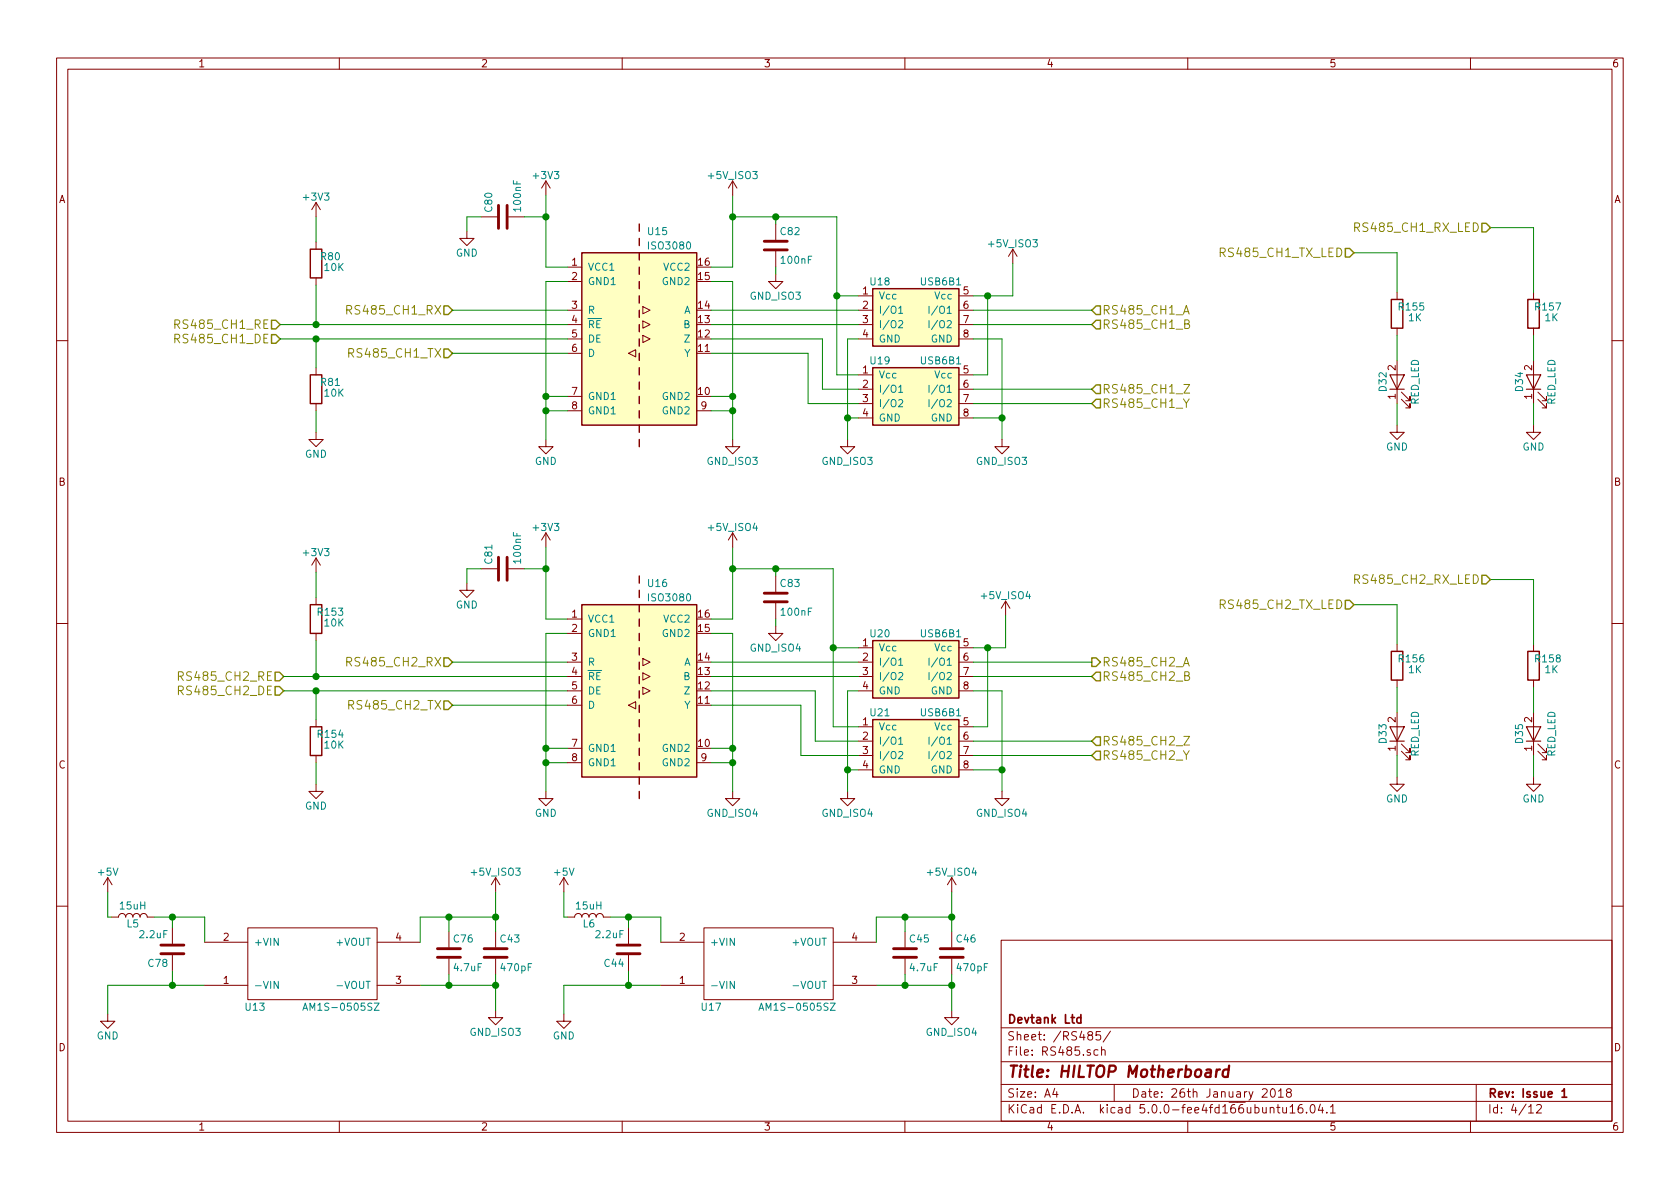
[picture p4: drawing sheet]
<svg xmlns="http://www.w3.org/2000/svg" width="297mm" height="210mm" viewBox="0 0 297 210" stroke-linecap="round" stroke-linejoin="round" font-family="sans-serif">
<g fill="none" stroke="#840000" stroke-width=".18">
<path d="M10 10.3h277v189.9h-277zM12 12.2h273v186.1h-273zM60 10.3v1.9M110 10.3v1.9M160 10.3v1.9M210 10.3v1.9M260 10.3v1.9M55.9 35.8v2.5M55.9 35.8l-.8 1.3M55.9 35.8l.7 1.3M85.1 38.3h2.8M89.9 38.3h2.8"/>
<path d="M96.5 32l-.7 1.3M96.5 32v2.5M96.5 32l.8 1.3M129.5 32l-.7 1.3M129.5 32v2.5M129.5 32l.8 1.3M137.2 39.6v2.8M55.9 42.8v1.3M55.9 49.1v1.3M82.5 40.9v1.3h1.3l-1.3 1.2-1.2-1.2h1.2M100.3 47.2h2.6M100.3 49.8h2.6"/>
<path d="M100.3 54.9h2.6M100.3 57.4h2.6M100.3 59.9h2.6M113.7 59.3l1.2 .6-1.2 .7zM113.7 56.8l1.2 .6-1.2 .6zM113.7 54.2l1.2 .7-1.2 .6zM137.2 48.5v1.3h1.2l-1.2 1.2-1.3-1.2h1.3M137.2 44.4v2.8M151.8 54.9h2.5M151.8 57.4h2.5M151.8 59.9h2.5M151.8 52.3h2.5"/>
<path d="M169.5 54.9h2.6M169.5 57.4h2.6M169.5 59.9h2.6M169.5 52.3h2.6M179.1 44.1l-.8 1.2M179.1 44.1v2.5M179.1 44.1l.7 1.2M247 51.7v1.3M247 58v1.3M271.1 51.7v1.3M271.1 58v1.3M10 60.2h2"/>
<path d="M55.9 76.4v1.3h1.2l-1.2 1.3-1.3-1.3h1.3M55.9 65v1.3M55.9 71.4v1.2M96.5 77.7v1.3h1.3l-1.3 1.3-1.3-1.3h1.3M100.3 62.5h2.6M100.3 70.1h2.6M100.3 72.6h2.6M111.1 62.5l1.3-.7v1.3zM123.2 72.6h2.5M129.5 77.7v1.3h1.3l-1.3 1.3-1.2-1.3h1.2M149.9 77.7v1.3h1.2l-1.2 1.3-1.3-1.3h1.3M151.8 66.3h2.5"/>
<path d="M151.8 68.8h2.5M151.8 71.4h2.5M151.8 73.9h2.5M169.5 66.3h2.6M169.5 68.8h2.6M169.5 71.4h2.6M169.5 73.9h2.6M177.2 77.7v1.3h1.2l-1.2 1.3-1.3-1.3h1.3M247 75.2v1.2h1.3l-1.3 1.3-1.3-1.3h1.3M247 63.7v7.7M247.8 70.6l1.5 1.5v-.7v.7h-.8M247.8 69.3l1.5 1.6v-.8v.8h-.8"/>
<path d="M271.1 75.2v1.2h1.3l-1.3 1.3-1.2-1.3h1.2M271.1 63.7v7.7M271.9 70.6l1.5 1.5v-.7v.7h-.7M271.9 69.3l1.5 1.6v-.8v.8h-.7M285 60.2h2M55.9 98.7v2.5M55.9 98.7l-.8 1.2M55.9 98.7l.7 1.2M96.5 94.2v2.6M96.5 94.2l-.7 1.3M96.5 94.2l.8 1.3M129.5 94.2v2.6"/>
<path d="M129.5 94.2l-.7 1.3M129.5 94.2l.8 1.3M10 110.3h2M55.9 105.7v1.2M55.9 112v1.3M82.5 103.1v1.3h1.3l-1.3 1.3-1.2-1.3h1.2M85.1 100.6h2.8M89.9 100.6h2.8M100.3 109.5h2.6M100.3 112h2.6M100.3 117.1h2.6M100.3 119.6h2.6"/>
<path d="M113.7 119l1.2 .6-1.2 .7zM113.7 116.5l1.2 .6-1.2 .6zM137.2 110.7v1.3h1.2l-1.2 1.3-1.3-1.3h1.3M137.2 101.8v2.8M137.2 106.7v2.8M151.8 117.1h2.5M151.8 119.6h2.5M151.8 114.5h2.5M169.5 117.1h2.6M169.5 119.6h2.6M169.5 114.5h2.6M177.8 106.3l-.8 1.3"/>
<path d="M177.8 106.3v2.5M177.8 106.3l.8 1.3M247 113.9v1.3M271.1 113.9v1.3M285 110.3h2M55.9 138.7v1.2h1.2l-1.2 1.3-1.3-1.3h1.3M55.9 127.2v1.3M55.9 133.6v1.3M96.5 139.9v1.3h1.3l-1.3 1.3-1.3-1.3h1.3M100.3 122.2h2.6M100.3 124.7h2.6M100.3 132.3h2.6"/>
<path d="M100.3 134.9h2.6M111.1 124.7l1.3-.6v1.2zM113.7 121.5l1.2 .7-1.2 .6zM123.2 134.9h2.5M129.5 139.9v1.3h1.3l-1.3 1.3-1.2-1.3h1.2M149.9 139.9v1.3h1.2l-1.2 1.3-1.3-1.3h1.3M151.8 122.2h2.5M151.8 128.5h2.5M151.8 131.1h2.5M151.8 133.6h2.5M151.8 136.1h2.5M169.5 122.2h2.6"/>
<path d="M169.5 128.5h2.6M169.5 131.1h2.6M169.5 133.6h2.6M169.5 136.1h2.6M177.2 139.9v1.3h1.2l-1.2 1.3-1.3-1.3h1.3M247 137.4v1.3h1.3l-1.3 1.2-1.3-1.2h1.3M247 120.3v1.2M247 126v7.6M247.8 132.8l1.5 1.6v-.8v.8h-.8M247.8 131.6l1.5 1.5v-.8v.8h-.8M271.1 137.4v1.3h1.3l-1.3 1.2-1.2-1.2h1.2M271.1 120.3v1.2"/>
<path d="M271.1 126v7.6M271.9 132.8l1.5 1.6v-.8v.8h-.7M271.9 131.6l1.5 1.5v-.8v.8h-.7M19 155.2l-.7 1.3M19 155.2v2.5M19 155.2l.8 1.3M87.6 155.2l-.7 1.3M87.6 155.2v2.5M87.6 155.2l.8 1.3M99.7 155.2l-.8 1.3M99.7 155.2v2.5M99.7 155.2l.8 1.3"/>
<path d="M168.3 155.2v2.5M168.3 155.2l-.8 1.3M168.3 155.2l.7 1.3M10 160.2h2M19 179.3v1.3h1.3l-1.3 1.3-1.2-1.3h1.2M19.7 162.2h1.3a.63 .63 0 0 1 .6-.7 .63 .63 0 0 1 .6 .7 .63 .63 0 0 1 .7-.7 .63 .63 0 0 1 .6 .7 .63 .63 0 0 1 .6-.7 .63 .63 0 0 1 .7 .7 .63 .63 0 0 1 .6-.7 .63 .63 0 0 1 .6 .7h1.3M30.5 164.1v2.8M30.5 168.9v2.8M36.2 174.2h7.6M36.2 166.6h7.6M43.8 164.1h22.9v12.7h-22.9zM66.7 174.2h7.6"/>
<path d="M66.7 166.6h7.6M79.4 164.7v2.8M79.4 169.5v2.8M87.6 178.7v1.3h1.3l-1.3 1.2-1.2-1.2h1.2M87.6 164.7v2.8M87.6 169.5v2.8M99.7 179.3v1.3h1.3l-1.3 1.3-1.3-1.3h1.3M100.3 162.2h1.3a.63 .63 0 0 1 .6-.7 .63 .63 0 0 1 .7 .7 .63 .63 0 0 1 .6-.7 .63 .63 0 0 1 .6 .7 .63 .63 0 0 1 .7-.7 .63 .63 0 0 1 .6 .7 .63 .63 0 0 1 .6-.7 .63 .63 0 0 1 .7 .7h1.2M111.1 164.1v2.8M111.1 168.9v2.8M116.8 174.2h7.7M116.8 166.6h7.7"/>
<path d="M124.5 164.1h22.8v12.7h-22.8zM147.3 174.2h7.6M147.3 166.6h7.6M160 164.7v2.8M160 169.5v2.8M168.3 178.7v1.3h1.2l-1.2 1.2-1.3-1.2h1.3M168.3 164.7v2.8M168.3 169.5v2.8M177 166.3h108v32h-108zM285 160.2h2M60 198.3v1.9M110 198.3v1.9"/>
<path d="M160 198.3v1.9M177 194.8h108M177 191.8h108M177 187.8h108M177 181.8h108M186.5 192.5l-.4 1h1M186.8 193v1M192.6 183.1l-.3-.3 .1-.2a.48 .48 0 0 1 .7-.1l.1 .2-.1 .3-.6 .1a.48 .48 0 0 0-.1 .7l.2 .1 .5-.1 .1-.4-.3-.3M194.1 185.7l-.4-.1-.3 .3 .1 .6 .2 .1 .4-.1M194.6 182.4h-.8v.7l.2-.1 .5 .1 .1 .2v.5l-.3 .1-.5-.1M194.8 185.7l.2-.1 .3 .1 .1 .9M194.8 185.1v1.5"/>
<path d="M196.3 182.3l-1.3 2M197 191.8v3M210 198.3v1.9M223.2 192.7l.2-.2h.3l.3 .2 .1 .3-1 1h1M224.6 196l.1-.1a.37 .37 0 0 1 .5 .1v.8M224.8 192.6l.2-.1a.8 .8 0 0 1 .5 .8 .8 .8 0 0 1-.5 .7 1 1 0 0 1-.2-1.4zM225.7 195.8h.6M226 195.3v1.3l.3 .2M226 193l.5-.5v1.5M226 194h.9M226.8 195.8v.8a.39 .39 0 0 0 .7 .1M227.5 195.8v1"/>
<path d="M227.8 193.2l-.3-.2v-.2l.3-.3h.2l.3 .3-.1 .2-.6 .2a.48 .48 0 0 0-.1 .7l.3 .1 .4-.1a.48 .48 0 0 0-.2-.7M228.1 195.8l.4-.5v1.5M228.1 196.8h.9M230.2 195.3a.59 .59 0 0 0-.7 .7l.1 .7 .2 .1 .5-.1 .1-.5-.2-.2-.4-.1-.3 .3M231 196.7v.1M231.8 195.5l.4-.2a.94 .94 0 0 1 0 1.5 .79 .79 0 0 1-.4-1.3zM233.5 195.2l-.4 1.1h.9M233.8 195.8v1M234.6 196.7v.1M235.2 195.8l.5-.5v1.5M235.2 196.8h.9M260 198.3v1.9"/>
<path d="M261 191.8v6.5M270.3 195.8l.4-.5v1.5M270.3 196.8h.8M271.7 195.5l.2-.2h.4l.2 .5-.9 1h.9"/>
</g>
<path d="M191.1 179.4v1.5M191.1 180l-.4-.1-.3 .3 .1 .6h.6M276.2 193l.4-.5v1.5M276.2 194h.8" fill="none" stroke="#840000" stroke-width=".3"/>
<path d="M215.1 189.1l-.1 1.3M215.7 189.1a.54 .54 0 0 0-.6 .4M217.2 189.2a.68 .68 0 0 0-1 .3v.8l.3 .1 .6-.1M217.3 188.4l-.2 2" fill="none" stroke="#840000" stroke-width=".41"/>
<g fill="none" stroke="#848400" stroke-width=".18">
<path d="M30.9 57.3h.7l.2-.2-.1-.4-.2-.1h-.6v1.5M30.9 59.9l.7-.1 .2-.2-.1-.4-.2-.1h-.6v1.5M61.3 54.8l.7-.1 .2-.2-.1-.4-.2-.1h-.6v1.5M209.2 55.5l.6-1.5 .5 1.5M209.4 55.1h.7M209.5 57.3l.6-.1 .2-.2-.2-.4h-.6v1.5h.6l.2-.3a.41 .41 0 0 0-.3-.5M215.7 44.6h.8l.1-.2v-.4l-.3-.1h-.6v1.5M239.5 40.2l.8-.1 .1-.2-.1-.4-.2-.1h-.6v1.5M61.7 62.4h.7l.1-.3v-.3l-.2-.2h-.6v1.6M209.2 70.5l.6 .8 .5-.8M209.3 68h1l-1 1.5h1M31.5 119.6l.8-.1 .1-.2-.1-.4-.2-.1h-.6v1.5"/>
<path d="M61.3 117h.7l.2-.2-.1-.4-.2-.1h-.6v1.5M209.2 117.8l.6-1.5 .5 1.5M209.4 117.3h.7M209.5 119.5l.6-.1 .2-.2-.2-.3-.6-.1v1.5h.6l.2-.3a.41 .41 0 0 0-.3-.5M215.7 106.9l.8-.1 .1-.2v-.4l-.3-.1h-.6v1.5M239.5 102.4h.8l.1-.2-.1-.4-.2-.2h-.6v1.6M31.5 122.1l.8-.1 .1-.2-.1-.3-.2-.2h-.6v1.6M61.7 124.7l.7-.1 .1-.2v-.4l-.2-.1h-.6v1.5M209.2 132.8l.6 .7 .5-.7M209.3 130.2h1l-1 1.5h1"/>
</g>
<g fill="none" stroke="#848400" stroke-width=".25">
<path d="M262 39.5h.8l.7 .8-.7 .7h-.8zM48 56.6h.8l.7 .8-.7 .8h-.8zM48 59.2h.8l.7 .7-.7 .8h-.8zM78.5 54.1h.7l.8 .8-.8 .7h-.7zM193.8 56.6h.8v1.6h-.8l-.8-.8zM193.8 54.1h.8v1.5h-.8l-.8-.7zM237.9 43.9h.7l.8 .8-.8 .8h-.7zM78.5 61.7h.7l.8 .8-.8 .7h-.7zM193.8 70.6h.8v1.5h-.8l-.8-.7zM193.8 68.1h.8v1.5h-.8l-.8-.8zM48.6 118.9h.8l.8 .7-.8 .8h-.8zM78.5 116.3h.7l.8 .8-.8 .8h-.7z"/>
<path d="M193 116.3h.8l.8 .8-.8 .8h-.8zM193.8 118.9h.8v1.5h-.8l-.8-.8zM237.9 106.2h.7l.8 .7-.8 .8h-.7zM262 101.7h.8l.7 .8-.7 .7h-.8zM48.6 121.4h.8l.8 .8-.8 .7h-.8zM78.5 123.9h.7l.8 .8-.8 .8h-.7zM193.8 132.8h.8v1.6h-.8l-.8-.8zM193.8 130.3h.8v1.5h-.8l-.8-.7z"/>
</g>
<g fill="none" stroke="#840000" stroke-width=".51">
<path d="M88.1 36.3v4.1M89.7 36.3v4.1M135.1 44.2h4.1M135.1 42.7h4.1M88.1 98.5v4.1M89.7 98.5v4.1M135.1 106.4h4.1M135.1 104.9h4.1M28.4 167.1h4.1M28.4 168.7h4.1M77.3 169.3h4.1M77.3 167.8h4.1"/>
<path d="M85.6 169.3h4.1M85.6 167.8h4.1M109.1 167.1h4.1M109.1 168.7h4.1M158 169.3h4.1M158 167.8h4.1M166.2 169.3h4.1M166.2 167.8h4.1"/>
</g>
<g fill="#ffffc2" stroke="#ffffc2" stroke-width=".18">
<path d="M102.9 44.7h20.3v30.5h-20.3z"/>
<path d="M102.9 106.9h20.3v30.5h-20.3z"/>
<path d="M154.3 51h15.2v10.2h-15.2z"/>
<path d="M154.3 65h15.2v10.2h-15.2z"/>
<path d="M154.3 113.3h15.2v10.1h-15.2z"/>
<path d="M154.3 127.2h15.2v10.2h-15.2z"/>
</g>
<g fill="none" stroke="#840000" stroke-width=".25">
<path d="M113 39.6v1.3M54.9 44.1h2v5h-2zM102.9 44.7h20.3v30.5h-20.3zM113 42.2v1.2M113 44.7v1.3M113 47.2v1.3M113 49.8v1.2M113 52.3v1.3M113 54.9v1.2M113 57.4v1.3M113 59.9v1.3M154.3 51h15.2v10.2h-15.2z"/>
<path d="M246 53h2v5h-2zM270.1 53h2.1v5h-2.1zM54.9 66.3h2v5.1h-2zM113 62.5v1.2M113 65v1.3M113 67.6v1.2M113 70.1v1.3M113 72.6v1.3M113 75.2v1.2M113 77.7v1.3M154.3 65h15.2v10.2h-15.2zM54.9 106.9h2v5.1h-2z"/>
<path d="M102.9 106.9h20.3v30.5h-20.3zM113 101.8v1.3M113 104.4v1.3M113 106.9v1.3M113 109.5v1.2M113 112v1.3M113 114.5v1.3M113 117.1v1.3M113 119.6v1.3M154.3 113.3h15.2v10.1h-15.2zM246 115.2h2v5.1h-2zM270.1 115.2h2.1v5.1h-2.1z"/>
<path d="M54.9 128.5h2v5.1h-2zM113 122.2v1.2M113 124.7v1.3M113 127.2v1.3M113 129.8v1.3M113 132.3v1.3M113 134.9v1.2M113 137.4v1.3M113 139.9v1.3M154.3 127.2h15.2v10.2h-15.2z"/>
</g>
<g fill="none" stroke="#008400" stroke-width=".18">
<path d="M55.9 38.3v4.5M85.1 38.3h-2.6v2.6M92.7 38.3h3.8M96.5 34.5v12.7h3.8M129.5 34.5v12.7h-3.8M129.5 38.3h18.5v28h3.8M137.2 38.3v1.3M49.5 57.4h50.8M49.5 59.9h50.8M55.9 50.4v7M55.9 59.9v5.1M80 54.9h20.3"/>
<path d="M100.3 49.8h-3.8v27.9M125.7 54.9h26.1M125.7 57.4h26.1M125.7 59.9h19.7v8.9h6.4M125.7 49.8h3.8v27.9M137.2 47.2v1.3M148 52.3h3.8M151.8 59.9h-1.9v17.8M172.1 54.9h20.9M172.1 57.4h20.9M172.1 59.9h5.1v17.8M174.6 52.3v14h-2.5"/>
<path d="M179.1 46.6v5.7h-7M239.4 44.7h7.6v7M247 59.3v4.4M263.5 40.3h7.6v11.4M271.1 59.3v4.4M55.9 72.6v3.8M80 62.5h20.3M96.5 72.6h3.8M96.5 70.1h3.8M125.7 62.5h17.2v8.9h8.9M125.7 72.6h3.8M125.7 70.1h3.8"/>
<path d="M149.9 73.9h1.9M172.1 68.8h20.9M172.1 71.4h20.9M172.1 73.9h5.1M247 71.4v3.8M271.1 71.4v3.8M96.5 96.8v12.7h3.8M129.5 96.8v12.7h-3.8M50.2 119.6h50.1M55.9 101.2v4.5M55.9 113.3v6.3M80 117.1h20.3"/>
<path d="M85.1 100.6h-2.6v2.5M92.7 100.6h3.8M100.3 112h-3.8v27.9M125.7 112h3.8v27.9M125.7 117.1h26.1M125.7 119.6h26.1M129.5 100.6h17.8v27.9h4.5M137.2 100.6v1.2M137.2 109.5v1.2M147.3 114.5h4.5M172.1 117.1h20.9M172.1 119.6h20.9"/>
<path d="M174.6 114.5v14h-2.5M177.8 108.8v5.7h-5.7M239.4 106.9h7.6v7M263.5 102.5h7.6v11.4M50.2 122.2h50.1M55.9 122.2v5M55.9 134.9v3.8M80 124.7h20.3M96.5 134.9h3.8M96.5 132.3h3.8M125.7 124.7h15.9v8.9h10.2M125.7 122.2h18.4v8.9h7.7"/>
<path d="M125.7 134.9h3.8M125.7 132.3h3.8M149.9 136.1h1.9M151.8 122.2h-1.9v17.7M172.1 122.2h5.1v17.7M172.1 131.1h20.9M172.1 133.6h20.9M172.1 136.1h5.1M247 121.5v4.5M247 133.6v3.8M271.1 121.5v4.5M271.1 133.6v3.8"/>
<path d="M19 157.7v4.5h.7M87.6 157.7v7M99.7 157.7v4.5h.6M168.3 157.7v7M27.3 162.2h8.9v4.4M30.5 162.2v1.9M30.5 171.7v2.5M36.2 174.2h-17.2v5.1M74.3 174.2h13.3M79.4 162.2v2.5M79.4 172.3v1.9M87.6 162.2h-13.3v4.4"/>
<path d="M87.6 172.3v6.4M107.9 162.2h8.9v4.4M111.1 162.2v1.9M111.1 171.7v2.5M116.8 174.2h-17.1v5.1M154.9 174.2h13.4M160 162.2v2.5M160 172.3v1.9M168.3 162.2h-13.4v4.4M168.3 172.3v6.4"/>
</g>
<g fill="#008400" stroke="#008400" stroke-width=".25">
<circle cx="129.5" cy="72.6" r=".51"/>
<circle cx="129.5" cy="38.3" r=".51"/>
<circle cx="96.5" cy="72.6" r=".51"/>
<circle cx="96.5" cy="38.3" r=".51"/>
<circle cx="129.5" cy="134.9" r=".51"/>
<circle cx="96.5" cy="134.9" r=".51"/>
<circle cx="96.5" cy="100.6" r=".51"/>
<circle cx="96.5" cy="70.1" r=".51"/>
<circle cx="129.5" cy="70.1" r=".51"/>
<circle cx="96.5" cy="132.3" r=".51"/>
<circle cx="129.5" cy="100.6" r=".51"/>
<circle cx="129.5" cy="132.3" r=".51"/>
<circle cx="148" cy="52.3" r=".51"/>
<circle cx="149.9" cy="73.9" r=".51"/>
<circle cx="174.6" cy="52.3" r=".51"/>
<circle cx="174.6" cy="114.5" r=".51"/>
<circle cx="149.9" cy="136.1" r=".51"/>
<circle cx="137.2" cy="38.3" r=".51"/>
<circle cx="137.2" cy="100.6" r=".51"/>
<circle cx="147.3" cy="114.5" r=".51"/>
<circle cx="30.5" cy="162.2" r=".51"/>
<circle cx="30.5" cy="174.2" r=".51"/>
<circle cx="79.4" cy="174.2" r=".51"/>
<circle cx="79.4" cy="162.2" r=".51"/>
<circle cx="87.6" cy="174.2" r=".51"/>
<circle cx="87.6" cy="162.2" r=".51"/>
<circle cx="111.1" cy="162.2" r=".51"/>
<circle cx="111.1" cy="174.2" r=".51"/>
<circle cx="160" cy="174.2" r=".51"/>
<circle cx="160" cy="162.2" r=".51"/>
<circle cx="168.3" cy="174.2" r=".51"/>
<circle cx="168.3" cy="162.2" r=".51"/>
<circle cx="55.9" cy="57.4" r=".51"/>
<circle cx="55.9" cy="59.9" r=".51"/>
<circle cx="55.9" cy="119.6" r=".51"/>
<circle cx="55.9" cy="122.2" r=".51"/>
<circle cx="177.2" cy="73.9" r=".51"/>
<circle cx="177.2" cy="136.1" r=".51"/>
</g>
<g fill="none" stroke="#008484" stroke-width=".18">
<path d="M158.9 54.5l.4-.4v1.3M158.9 56.8l.5-.1 .2 .3v.2l-.8 .8h.8M158.9 55.4h.7M164.3 54.1v1.3M164.3 56.7v1.3M165.8 54.1l-1.1 1.6M165.8 56.6l-1.1 1.7M166.2 56.9a.45 .45 0 0 1 .7 0 .88 .88 0 0 1-.2 1.1l-.4-.1a1.07 1.07 0 0 1-.1-1zM167.5 56.8l.4-.1 .2 .1 .1 .2-.1 .2-.7 .8h.8M158.9 68.5l.4-.4v1.3M158.9 70.8l.5-.1 .2 .3v.2l-.8 .7h.8M158.9 69.4h.7"/>
<path d="M164.3 68.1v1.3M164.3 70.7v1.2M165.8 68.1l-1.1 1.6M165.8 70.6l-1.1 1.6M166.2 70.8a.45 .45 0 0 1 .7 0 .88 .88 0 0 1-.2 1.1h-.4a1.07 1.07 0 0 1-.1-1.1zM167.5 70.8l.4-.1 .2 .1 .1 .2-.1 .2-.7 .7h.8M158.9 116.7l.4-.3v1.2M158.9 119l.5-.1 .2 .4v.2l-.8 .7h.8M158.9 117.6h.7M164.3 116.4v1.2M164.3 118.9v1.3M165.8 116.3l-1.1 1.7"/>
<path d="M165.8 118.9l-1.1 1.6M166.2 119.1a.45 .45 0 0 1 .7 0 .88 .88 0 0 1-.2 1.1l-.4-.1a1.07 1.07 0 0 1-.1-1zM167.5 119l.4-.1 .2 .1 .1 .3-.1 .2-.7 .7h.8M158.9 130.7l.4-.4v1.3M158.9 133l.5-.1 .2 .3v.2l-.8 .8h.8M158.9 131.6h.7M164.3 130.3v1.3M164.3 132.9v1.3M165.8 130.3l-1.1 1.6M165.8 132.8l-1.1 1.7M166.2 133.1a.45 .45 0 0 1 .7 0 .88 .88 0 0 1-.2 1.1l-.4-.1a1.07 1.07 0 0 1-.1-1zM167.5 133l.4-.1 .2 .1 .1 .2-.1 .2-.7 .8h.8"/>
<path d="M49.2 173.5v1.3l-.7-1.3v1.3M53.5 178.7l.5-1.3 .4 1.3M53.7 178.3h.6M59.6 174.3h1M66.2 177.4h.8l-.8 1.3h.8M129.8 173.5v1.3l-.7-1.3v1.3M134.2 178.7l.4-1.3 .4 1.3M134.3 178.3h.6M140.2 174.3h1M146.8 177.4h.9l-.9 1.3h.9"/>
</g>
<path d="M245.7 66.3h2.6l-1.3 2.5zM245.7 68.8h2.6M269.9 66.3h2.5l-1.3 2.5zM269.9 68.8h2.5M245.7 128.5h2.6l-1.3 2.6zM245.7 131.1h2.6M269.9 128.5h2.5l-1.3 2.6zM269.9 131.1h2.5" fill="none" stroke="#840000" stroke-width=".2"/>
<text font-size="2.8" fill="#840000" x="178" y="190.5">Title: HILTOP Motherboard</text>
<g font-size="2.1" fill="#848400">
<text x="240.3" y="41">RS485_CH1_RX_LED</text>
<text x="216.4" y="45.5">RS485_CH1_TX_LED</text>
<text x="31.7" y="58.2">RS485_CH1_RE</text>
<text x="62.2" y="55.6">RS485_CH1_RX</text>
<text x="194.8" y="58.2">RS485_CH1_B</text>
<text x="194.8" y="55.6">RS485_CH1_A</text>
<text x="31.7" y="60.7">RS485_CH1_DE</text>
<text x="62.4" y="63.2">RS485_CH1_TX</text>
<text x="194.8" y="69.6">RS485_CH1_Z</text>
<text x="194.8" y="72.1">RS485_CH1_Y</text>
<text x="216.4" y="107.7">RS485_CH2_TX_LED</text>
<text x="240.3" y="103.2">RS485_CH2_RX_LED</text>
<text x="62.2" y="117.9">RS485_CH2_RX</text>
<text x="194.8" y="117.9">RS485_CH2_A</text>
<text x="32.3" y="120.4">RS485_CH2_RE</text>
<text x="32.3" y="122.9">RS485_CH2_DE</text>
<text x="62.4" y="125.5">RS485_CH2_TX</text>
<text x="194.8" y="120.4">RS485_CH2_B</text>
<text x="194.8" y="131.8">RS485_CH2_Z</text>
<text x="194.8" y="134.4">RS485_CH2_Y</text>
</g>
<g font-size="2.1" fill="#840000">
<text x="178" y="184">Sheet: /RS485/</text>
<text x="178" y="181">Devtank Ltd</text>
<text x="178" y="186.7">File: RS485.sch</text>
<text x="178" y="196.9">KiCad E.D.A. kicad 5.0.0-fee4fd166ubuntu16.04.1</text>
<text x="178" y="194.1">Size: A4</text>
<text x="200" y="194.1">Date: 26th January 2018</text>
<text x="263" y="194.1">Rev: Issue 1</text>
<text x="263" y="196.9">Id: 4/12</text>
</g>
<g font-size="1.8" fill="#840000">
<text x="35" y="11.9">1</text>
<text x="85" y="11.9">2</text>
<text x="135" y="11.9">3</text>
<text x="185" y="11.9">4</text>
<text x="235" y="11.9">5</text>
<text x="285" y="11.9">6</text>
<text x="10.4" y="35.9">A</text>
<text x="285.4" y="35.9">A</text>
<text x="101.1" y="47">1</text>
<text x="123.5" y="47">16</text>
<text x="101.1" y="49.5">2</text>
<text x="123.5" y="49.5">15</text>
<text x="152.6" y="52.1">1</text>
<text x="170.3" y="52.1">5</text>
<text x="101.1" y="54.6">3</text>
<text x="101.1" y="57.1">4</text>
<text x="101.1" y="59.7">5</text>
<text x="123.5" y="59.7">12</text>
<text x="123.5" y="57.1">13</text>
<text x="123.5" y="54.6">14</text>
<text x="152.6" y="54.6">2</text>
<text x="152.6" y="57.1">3</text>
<text x="152.6" y="59.7">4</text>
<text x="170.3" y="54.6">6</text>
<text x="170.3" y="57.1">7</text>
<text x="170.3" y="59.7">8</text>
<text x="101.1" y="62.2">6</text>
<text x="123.5" y="62.2">11</text>
<text x="246.8" y="65.5" transform="rotate(-90 246.8 65.5)">2</text>
<text x="270.9" y="65.5" transform="rotate(-90 270.9 65.5)">2</text>
<text x="101.1" y="69.8">7</text>
<text x="123.5" y="69.8">10</text>
<text x="152.6" y="66">1</text>
<text x="152.6" y="68.6">2</text>
<text x="152.6" y="71.1">3</text>
<text x="170.3" y="66">5</text>
<text x="170.3" y="68.6">6</text>
<text x="170.3" y="71.1">7</text>
<text x="246.8" y="70.6" transform="rotate(-90 246.8 70.6)">1</text>
<text x="270.9" y="70.6" transform="rotate(-90 270.9 70.6)">1</text>
<text x="101.1" y="72.4">8</text>
<text x="124" y="72.4">9</text>
<text x="152.6" y="73.7">4</text>
<text x="170.3" y="73.7">8</text>
<text x="10.4" y="85.9">B</text>
<text x="285.4" y="85.9">B</text>
<text x="101.1" y="109.2">1</text>
<text x="101.1" y="111.8">2</text>
<text x="123.5" y="111.8">15</text>
<text x="123.5" y="109.2">16</text>
<text x="101.1" y="116.8">3</text>
<text x="101.1" y="119.4">4</text>
<text x="123.5" y="119.4">13</text>
<text x="123.5" y="116.8">14</text>
<text x="152.6" y="114.3">1</text>
<text x="152.6" y="116.8">2</text>
<text x="152.6" y="119.4">3</text>
<text x="170.3" y="114.3">5</text>
<text x="170.3" y="116.8">6</text>
<text x="170.3" y="119.4">7</text>
<text x="101.1" y="121.9">5</text>
<text x="101.1" y="124.5">6</text>
<text x="123.5" y="124.5">11</text>
<text x="123.5" y="121.9">12</text>
<text x="152.6" y="121.9">4</text>
<text x="170.3" y="121.9">8</text>
<text x="152.6" y="128.3">1</text>
<text x="152.6" y="130.8">2</text>
<text x="170.3" y="128.3">5</text>
<text x="170.3" y="130.8">6</text>
<text x="246.8" y="127.7" transform="rotate(-90 246.8 127.7)">2</text>
<text x="270.9" y="127.7" transform="rotate(-90 270.9 127.7)">2</text>
<text x="10.4" y="135.9">C</text>
<text x="101.1" y="132.1">7</text>
<text x="101.1" y="134.6">8</text>
<text x="123.5" y="132.1">10</text>
<text x="124" y="134.6">9</text>
<text x="152.6" y="133.3">3</text>
<text x="152.6" y="135.9">4</text>
<text x="170.3" y="133.3">7</text>
<text x="170.3" y="135.9">8</text>
<text x="246.8" y="132.8" transform="rotate(-90 246.8 132.8)">1</text>
<text x="270.9" y="132.8" transform="rotate(-90 270.9 132.8)">1</text>
<text x="285.4" y="135.9">C</text>
<text x="39.5" y="166.4">2</text>
<text x="70" y="166.4">4</text>
<text x="120.2" y="166.4">2</text>
<text x="150.6" y="166.4">4</text>
<text x="39.5" y="174">1</text>
<text x="70" y="174">3</text>
<text x="120.2" y="174">1</text>
<text x="150.6" y="174">3</text>
<text x="10.4" y="185.9">D</text>
<text x="285.4" y="185.9">D</text>
<text x="35" y="199.9">1</text>
<text x="85" y="199.9">2</text>
<text x="135" y="199.9">3</text>
<text x="185" y="199.9">4</text>
<text x="235" y="199.9">5</text>
<text x="285" y="199.9">6</text>
</g>
<g font-size="1.8" fill="#008484">
<text x="53.8" y="35.5">+3V3</text>
<text x="94.4" y="31.7">+3V3</text>
<text x="125.5" y="31.7">+5V_ISO3</text>
<text x="87" y="37.4" transform="rotate(-90 87 37.4)">C80</text>
<text x="92.1" y="37.2" transform="rotate(-90 92.1 37.2)">100nF</text>
<text x="114.6" y="41.6">U15</text>
<text x="138.1" y="41.6">C82</text>
<text x="56.8" y="46">R80</text>
<text x="57.4" y="47.9">10K</text>
<text x="80.6" y="45.4">GND</text>
<text x="103.9" y="47.9">VCC1</text>
<text x="114.9" y="44.1">ISO3080</text>
<text x="117.4" y="47.9">VCC2</text>
<text x="138.3" y="46.7">100nF</text>
<text x="175" y="43.7">+5V_ISO3</text>
<text x="103.9" y="50.4">GND1</text>
<text x="117.3" y="50.4">GND2</text>
<text x="132.7" y="53">GND_ISO3</text>
<text x="153.9" y="50.5">U18</text>
<text x="155.3" y="53">Vcc</text>
<text x="162.9" y="50.5">USB6B1</text>
<text x="165.4" y="53">Vcc</text>
<text x="103.9" y="55.5">R</text>
<text x="103.9" y="58">RE</text>
<text x="120.9" y="58">B</text>
<text x="120.9" y="55.5">A</text>
<text x="155.3" y="55.5">I/O1</text>
<text x="155.3" y="58">I/O2</text>
<text x="165.2" y="55.5">I/O1</text>
<text x="247.4" y="54.9">R155</text>
<text x="249.1" y="56.8">1K</text>
<text x="271.6" y="54.9">R157</text>
<text x="273.2" y="56.8">1K</text>
<text x="103.9" y="60.6">DE</text>
<text x="103.9" y="63.1">D</text>
<text x="121" y="63.1">Y</text>
<text x="121.1" y="60.6">Z</text>
<text x="153.9" y="64.4">U19</text>
<text x="155.3" y="60.6">GND</text>
<text x="162.9" y="64.4">USB6B1</text>
<text x="164.6" y="60.6">GND</text>
<text x="56.8" y="68.2">R81</text>
<text x="57.4" y="70.1">10K</text>
<text x="103.9" y="70.7">GND1</text>
<text x="117.3" y="70.7">GND2</text>
<text x="155.3" y="66.9">Vcc</text>
<text x="155.3" y="69.5">I/O1</text>
<text x="165.2" y="69.5">I/O1</text>
<text x="165.4" y="66.9">Vcc</text>
<text x="245.2" y="69.2" transform="rotate(-90 245.2 69.2)">D32</text>
<text x="250.9" y="71.6" transform="rotate(-90 250.9 71.6)">RED_LED</text>
<text x="269.3" y="69.2" transform="rotate(-90 269.3 69.2)">D34</text>
<text x="275" y="71.6" transform="rotate(-90 275 71.6)">RED_LED</text>
<text x="103.9" y="73.3">GND1</text>
<text x="117.3" y="73.3">GND2</text>
<text x="155.3" y="72">I/O2</text>
<text x="155.3" y="74.5">GND</text>
<text x="164.6" y="74.5">GND</text>
<text x="53.9" y="80.9">GND</text>
<text x="94.6" y="82.2">GND</text>
<text x="125.1" y="82.2">GND_ISO3</text>
<text x="145.4" y="82.2">GND_ISO3</text>
<text x="172.7" y="82.2">GND_ISO3</text>
<text x="245.1" y="79.7">GND</text>
<text x="269.2" y="79.7">GND</text>
<text x="94.4" y="93.9">+3V3</text>
<text x="125.5" y="93.9">+5V_ISO4</text>
<text x="53.8" y="98.3">+3V3</text>
<text x="87" y="99.6" transform="rotate(-90 87 99.6)">C81</text>
<text x="92.1" y="99.5" transform="rotate(-90 92.1 99.5)">100nF</text>
<text x="80.6" y="107.6">GND</text>
<text x="114.6" y="103.8">U16</text>
<text x="114.9" y="106.3">ISO3080</text>
<text x="138.1" y="103.8">C83</text>
<text x="173.7" y="106">+5V_ISO4</text>
<text x="56.3" y="108.9">R153</text>
<text x="57.4" y="110.8">10K</text>
<text x="103.9" y="110.1">VCC1</text>
<text x="103.9" y="112.6">GND1</text>
<text x="117.3" y="112.6">GND2</text>
<text x="117.4" y="110.1">VCC2</text>
<text x="138.3" y="108.9">100nF</text>
<text x="153.9" y="112.7">U20</text>
<text x="162.9" y="112.7">USB6B1</text>
<text x="103.9" y="117.7">R</text>
<text x="120.9" y="117.7">A</text>
<text x="132.7" y="115.2">GND_ISO4</text>
<text x="155.3" y="115.2">Vcc</text>
<text x="155.3" y="117.7">I/O1</text>
<text x="165.2" y="117.7">I/O1</text>
<text x="165.4" y="115.2">Vcc</text>
<text x="247.4" y="117.1">R156</text>
<text x="249.1" y="119">1K</text>
<text x="271.6" y="117.1">R158</text>
<text x="273.2" y="119">1K</text>
<text x="103.9" y="120.3">RE</text>
<text x="103.9" y="122.8">DE</text>
<text x="103.9" y="125.3">D</text>
<text x="120.9" y="120.3">B</text>
<text x="121" y="125.3">Y</text>
<text x="121.1" y="122.8">Z</text>
<text x="155.3" y="120.3">I/O2</text>
<text x="155.3" y="122.8">GND</text>
<text x="164.6" y="122.8">GND</text>
<text x="56.3" y="130.5">R154</text>
<text x="153.9" y="126.7">U21</text>
<text x="155.3" y="129.2">Vcc</text>
<text x="155.3" y="131.7">I/O1</text>
<text x="162.9" y="126.7">USB6B1</text>
<text x="165.2" y="131.7">I/O1</text>
<text x="165.4" y="129.2">Vcc</text>
<text x="245.2" y="131.4" transform="rotate(-90 245.2 131.4)">D33</text>
<text x="269.3" y="131.4" transform="rotate(-90 269.3 131.4)">D35</text>
<text x="57.4" y="132.4">10K</text>
<text x="103.9" y="133">GND1</text>
<text x="103.9" y="135.5">GND1</text>
<text x="117.3" y="133">GND2</text>
<text x="117.3" y="135.5">GND2</text>
<text x="155.3" y="134.2">I/O2</text>
<text x="155.3" y="136.8">GND</text>
<text x="164.6" y="136.8">GND</text>
<text x="250.9" y="133.9" transform="rotate(-90 250.9 133.9)">RED_LED</text>
<text x="275" y="133.9" transform="rotate(-90 275 133.9)">RED_LED</text>
<text x="53.9" y="143.2">GND</text>
<text x="245.1" y="141.9">GND</text>
<text x="269.2" y="141.9">GND</text>
<text x="94.6" y="144.4">GND</text>
<text x="125.1" y="144.4">GND_ISO4</text>
<text x="145.4" y="144.4">GND_ISO4</text>
<text x="172.7" y="144.4">GND_ISO4</text>
<text x="17.4" y="154.9">+5V</text>
<text x="83.5" y="154.9">+5V_ISO3</text>
<text x="98.1" y="154.9">+5V</text>
<text x="164.2" y="154.9">+5V_ISO4</text>
<text x="21.3" y="160.8">15uH</text>
<text x="102" y="160.8">15uH</text>
<text x="22.5" y="164">L5</text>
<text x="24.8" y="165.9">2.2uF</text>
<text x="44.8" y="167.3">+VIN</text>
<text x="59.7" y="167.3">+VOUT</text>
<text x="80.3" y="166.7">C76</text>
<text x="88.5" y="166.7">C43</text>
<text x="103.1" y="164">L6</text>
<text x="105.5" y="165.9">2.2uF</text>
<text x="125.5" y="167.3">+VIN</text>
<text x="140.4" y="167.3">+VOUT</text>
<text x="160.9" y="166.7">C45</text>
<text x="169.2" y="166.7">C46</text>
<text x="26.3" y="171">C78</text>
<text x="80.4" y="171.7">4.7uF</text>
<text x="88.7" y="171.7">470pF</text>
<text x="106.9" y="171">C44</text>
<text x="161" y="171.7">4.7uF</text>
<text x="169.4" y="171.7">470pF</text>
<text x="43.5" y="178.7">U13</text>
<text x="44.8" y="174.9">-VIN</text>
<text x="54.5" y="178.7">AM1S-0505SZ</text>
<text x="60.1" y="174.9">-VOUT</text>
<text x="124.1" y="178.7">U17</text>
<text x="125.5" y="174.9">-VIN</text>
<text x="135.1" y="178.7">AM1S-0505SZ</text>
<text x="140.8" y="174.9">-VOUT</text>
<text x="17.1" y="183.8">GND</text>
<text x="83.2" y="183.2">GND_ISO3</text>
<text x="97.7" y="183.8">GND</text>
<text x="163.8" y="183.2">GND_ISO4</text>
</g>
</svg>
